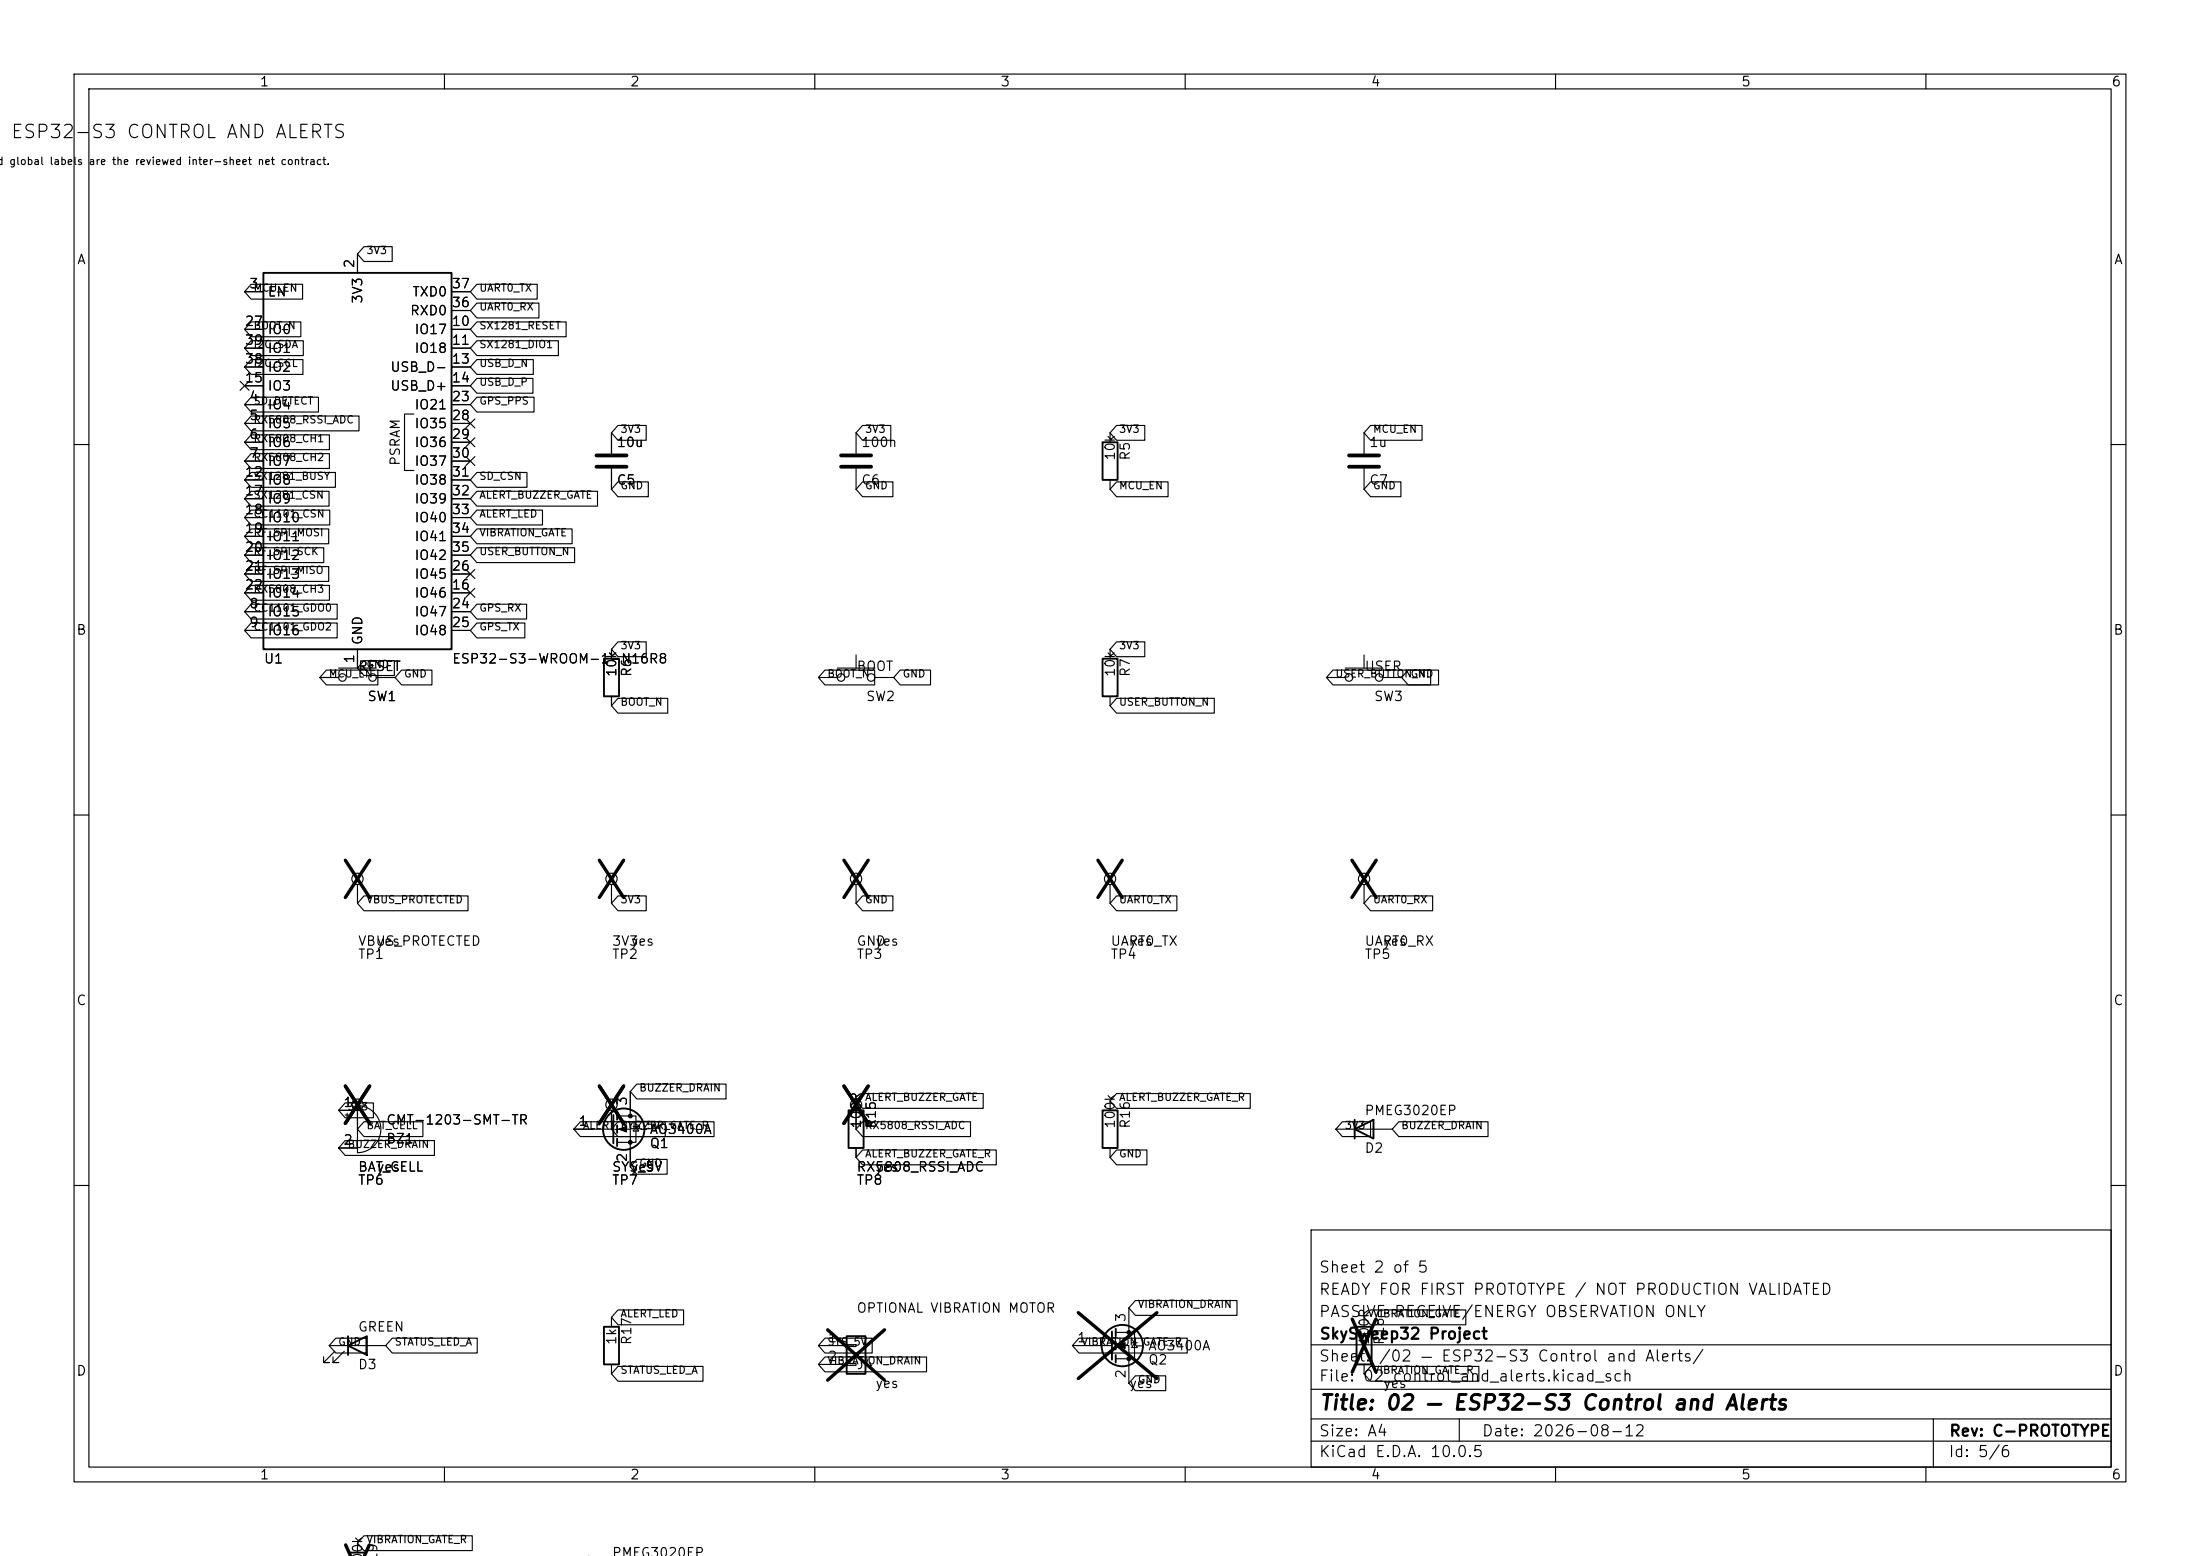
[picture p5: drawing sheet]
<svg xmlns="http://www.w3.org/2000/svg" width="297mm" height="210mm" viewBox="0 0 297 210" stroke-linecap="round" stroke-linejoin="round" font-family="sans-serif">
<g fill="none" stroke="#000" stroke-width=".15">
<path d="M10 10h277v190h-277zM12 12h273v186h-273zM60 10v2M110 10v2M160 10v2M210 10v2M260 10v2M33 39.4h2.6M33.9 38.4h7v2h-7l-.9-1zM48.3 34.3v2.5M49.1 33.3h3.8v2h-3.8l-.8-1zM61 39.4h2.5"/>
<path d="M64.4 38.4h8.1v2h-8.1l-.9-1zM32.4 51.5l1.2 1.2M33 54.6h2.6M33 57.2h2.6M33 59.7h2.6M33 44.5h2.6M33 47h2.6M33 49.5h2.6M33 52.1h2.6M33.6 51.5l-1.2 1.2M33.9 43.4h6.7v2.1h-6.7l-.9-1zM33.9 48.5h7v2h-7l-.9-1z"/>
<path d="M33.9 46h7v2h-7l-.9-1zM33.9 53.6h9.1v2h-9.1l-.9-1zM33.9 56.1h14.6v2.1h-14.6l-.9-1zM33.9 58.7h10.6v2h-10.6l-.9-1zM55.9 55.9h-1.3v7.6h1.3M61 54.6h2.5M61 57.2h2.5M61 59.7h2.5M61 44.5h2.5M61 47h2.5M61 49.5h2.5M61 52.1h2.5"/>
<path d="M61 41.9h2.5M62.9 56.5l1.2 1.3M62.9 59.1l1.2 1.2M64.1 56.5l-1.2 1.3M64.1 59.1l-1.2 1.2M64.4 43.4h12v2.1h-12l-.9-1zM64.4 46h11v2h-11l-.9-1zM64.4 48.5h7.6v2h-7.6l-.9-1zM64.4 51.1h7.5v2h-7.5l-.9-1zM64.4 53.6h7.7v2h-7.7l-.9-1zM64.4 40.9h8.4v2h-8.4l-.9-1zM82.5 58.4v2.8"/>
<path d="M83.4 57.4h3.8v2h-3.8l-.9-1zM115.6 58.4v2.8M116.4 57.4h3.9v2h-3.9l-.8-1zM149.9 58.4v1.3M150.7 57.4h3.8v2h-3.8l-.8-1zM184.1 58.4v2.8M185 57.4h7v2h-7l-.9-1zM10 60h2M33 62.2h2.6M33 64.8h2.6M33 67.3h2.6M33 69.9h2.6"/>
<path d="M33 72.4h2.6M33 74.9h2.6M33 77.5h2.6M33.9 63.8h11.4v2h-11.4l-.9-1zM33.9 66.3h10.5v2h-10.5l-.9-1zM33.9 68.8h10.6v2.1h-10.6l-.9-1zM33.9 71.4h10.5v2h-10.5l-.9-1zM33.9 73.9h9.8v2h-9.8l-.9-1zM33.9 61.2h10.6v2h-10.6l-.9-1zM33.9 76.5h10.5v2h-10.5l-.9-1zM33.9 79h10.6v2h-10.6l-.9-1zM61 62.2h2.5"/>
<path d="M61 64.8h2.5M61 67.3h2.5M61 69.9h2.5M61 72.4h2.5M61 74.9h2.5M61 77.5h2.5M62.9 61.6l1.2 1.2M62.9 79.4l1.2 1.2M62.9 76.9l1.2 1.2M64.1 61.6l-1.2 1.2M64.1 79.4l-1.2 1.2M64.1 76.9l-1.2 1.2"/>
<path d="M64.4 63.8h6.7v2h-6.7l-.9-1zM64.4 66.3h16.3v2h-16.3l-.9-1zM64.4 68.8h8.8v2.1h-8.8l-.9-1zM64.4 71.4h12.8v2h-12.8l-.9-1zM64.4 73.9h13.2v2h-13.2l-.9-1zM82.5 63.2v2.8M83.4 65h4.1v2h-4.1l-.9-1zM115.6 63.2v2.8M116.4 65h4.1v2h-4.1l-.8-1zM149.9 64.8v1.2M150.7 65h7v2h-7l-.8-1zM184.1 63.2v2.8"/>
<path d="M185 65h4.1v2h-4.1l-.9-1zM285 60h2M33 82.6h2.6M33 85.1h2.6M33 80h2.6M33.9 81.5h11.6v2.1h-11.6l-.9-1zM33.9 84.1h11.6v2h-11.6l-.9-1zM43.2 91.4h2.5M44.1 90.4h6.9v2h-6.9l-.9-1zM45.7 90.2h5.1M48.3 87.6v2.6M49.1 89.2h4.1v2h-4.1l-.8-1z"/>
<path d="M50.8 91.4h2.5M54.2 90.4h4.1v2h-4.1l-.9-1zM61 82.6h2.5M61 85.1h2.5M61 80h2.5M64.4 81.5h6.7v2.1h-6.7l-.9-1zM64.4 84.1h6.5v2h-6.5l-.9-1zM82.5 87.6v1.3M82.5 94v1.3M83.4 94.2h6.7v2.1h-6.7l-.9-1zM83.4 86.6h3.8v2h-3.8l-.9-1zM110.5 91.4h2.5"/>
<path d="M111.4 90.4h6.7v2h-6.7l-.9-1zM113 90.2h5.1M115.6 88.4v1.8M118.1 91.4h2.5M121.5 90.4h4.1v2h-4.1l-.9-1zM149.9 87.6v1.3M149.9 94v1.3M150.7 94.2h13.2v2.1h-13.2l-.8-1zM150.7 86.6h3.8v2h-3.8l-.8-1zM179.1 91.4h2.5M179.9 90.4h13.2v2h-13.2l-.8-1zM181.6 90.2h5.1"/>
<path d="M184.1 88.4v1.8M186.7 91.4h2.5M190.1 90.4h4.1v2h-4.1l-.9-1zM10 110h2M48.3 119.4v2.5M82.5 119.4v2.5M115.6 119.4v2.5M149.9 119.4v2.5M184.1 119.4v2.5M285 110h2M49.1 120.9h14.1v2h-14.1l-.8-1zM83.4 120.9h3.8v2h-3.8l-.9-1z"/>
<path d="M116.4 120.9h4.1v2h-4.1l-.8-1zM150.7 120.9h8.2v2h-8.2l-.8-1zM185 120.9h8.4v2h-8.4l-.9-1zM45.7 149.9h2.6M45.7 154.9h2.6M46.6 153.9h12v2h-12l-.9-1zM46.6 148.9h3.8v2h-3.8l-.9-1zM46.6 150.5h.5M46.9 150.2v.5M48.3 149.2a3.2 3.2 0 0 1 3.1 3.2 3.2 3.2 0 0 1-3.1 3.2zM49.1 151.4h8v2h-8l-.8-1zM77.5 152.4h5.3"/>
<path d="M78.3 151.4h18.1v2h-18.1l-.8-1zM82.5 149.9v2.5M83.3 150.6h2.6v3.6h-2.6M83.3 152.4h1.8v5.1M83.4 151.4h6.4v2h-6.4l-.9-1zM85.1 147.3v3.3M85.5 152h.7M85.9 152l.3 .7h-.7zM86 146.3h12v2h-12l-.9-1zM86 156.5h4.1v2h-4.1l-.9-1zM115.6 148.6v3.8M115.6 154.9v1.3"/>
<path d="M116.4 147.6h16.3v2h-16.3l-.8-1zM116.4 151.4h14.6v2h-14.6l-.8-1zM116.4 155.2h18.1v2h-18.1l-.8-1zM149.9 148.6v1.3M149.9 154.9v1.3M150.7 147.6h18.1v2h-18.1l-.8-1zM150.7 155.2h4.1v2h-4.1l-.8-1zM180.3 152.4h7.7M181.2 151.4h3.8v2h-3.8l-.9-1zM188.8 151.4h12.1v2h-12.1l-.8-1zM10 160h2M82.5 177.8v1.3"/>
<path d="M83.4 176.8h8.9v2h-8.9l-.9-1zM150.6 179.8h2.6v3.6h-2.6M152.4 176.5v3.3M153.3 175.5h13.7v2h-13.7l-.9-1zM177 166h108v32h-108zM184.1 177.8v1.3M185 176.8h12.9v2h-12.9l-.9-1zM285 160h2M44.4 181.6h7.7M45.2 182.4l-1.5 1.5h.7h-.7v-.8M45.3 180.6h4.1v2h-4.1l-.9-1zM46.5 182.4l-1.5 1.5h.7h-.7v-.8"/>
<path d="M52.9 180.6h11.5v2h-11.5l-.8-1zM60 198v2M82.5 184.2v1.2M83.4 184.4h11.5v2h-11.5l-.9-1zM110 198v2M110.5 181.6h3.8M110.5 184.2h3.8M111.4 183.1h13.7v2.1h-13.7l-.9-1zM111.4 180.6h6.3v2h-6.3l-.9-1zM114.3 181.5h1.3v.2h-1.3zM114.3 184h1.3v.3h-1.3zM144.8 181.6h5.3"/>
<path d="M145.7 180.6h14.6v2h-14.6l-.9-1zM150.6 181.6h1.8v5.1M152.8 181.2h.7M153.2 181.2l.3 .7h-.7zM153.3 185.7h4.1v2h-4.1l-.9-1zM160 198v2M177 194.5h108M177 191.5h108M177 187.5h108M177 181.5h108M184.1 184.2v1.2M185 184.4h14.6v2h-14.6l-.9-1z"/>
<path d="M197 191.5v3M210 198v2M260 198v2M261 191.5v6.5M48.3 208.3v1.3M49.1 207.3h14.7v2h-14.7l-.8-1z"/>
<circle cx="46.2" cy="91.4" r=".51"/>
<circle cx="50.3" cy="91.4" r=".51"/>
<circle cx="113.5" cy="91.4" r=".51"/>
<circle cx="117.6" cy="91.4" r=".51"/>
<circle cx="182.1" cy="91.4" r=".51"/>
<circle cx="186.2" cy="91.4" r=".51"/>
<circle cx="48.3" cy="118.6" r=".76"/>
<circle cx="82.5" cy="118.6" r=".76"/>
<circle cx="115.6" cy="118.6" r=".76"/>
<circle cx="149.9" cy="118.6" r=".76"/>
<circle cx="184.1" cy="118.6" r=".76"/>
<circle cx="48.3" cy="149.1" r=".76"/>
<circle cx="82.5" cy="149.1" r=".76"/>
<circle cx="115.6" cy="149.1" r=".76"/>
</g>
<g fill="none" stroke="#000" stroke-width=".25">
<path d="M35.6 36.8h25.4v50.8h-25.4zM148.8 59.7h2.1v5.1h-2.1zM81.5 88.9h2.1v5.1h-2.1zM148.8 88.9h2.1v5.1h-2.1zM82.8 150.5v3.8M83.3 150.1v1M83.3 151.9v1M83.3 153.7v1M114.6 149.9h2v5h-2zM148.8 149.9h2.1v5h-2.1zM182.9 152.4l2.5-1.3v2.6zM182.9 151.1v2.6"/>
<path d="M81.5 179.1h2.1v5.1h-2.1zM150.1 179.7v3.8M150.6 179.3v1M183.1 179.1h2.1v5.1h-2.1zM47 181.6l2.5-1.3v2.6zM47 180.3v2.6M114.3 180.3h2.5v5.1h-2.5zM150.6 181.1v1M150.6 182.9v1M47.2 210.1v-.5h2.1v.5"/>
<circle cx="84.2" cy="152.4" r="2.79"/>
<circle cx="151.5" cy="181.6" r="2.79"/>
</g>
<g fill="#000" stroke="#000" stroke-width=".15">
<path d="M83.6 152.4l1-.4v.8zM150.9 181.6l1-.4v.8z"/>
<circle cx="85.1" cy="154.2" r=".25"/>
<circle cx="85.1" cy="150.6" r=".25"/>
<circle cx="152.4" cy="179.8" r=".25"/>
<circle cx="152.4" cy="183.4" r=".25"/>
</g>
<g fill="none" stroke="#000" stroke-width=".46">
<path d="M46.6 116.1l3.3 5M49.9 116.1l-3.3 5M80.9 116.1l3.3 5M84.2 116.1l-3.3 5M113.9 116.1l3.3 5M117.2 116.1l-3.3 5M148.2 116.1l3.3 5M151.5 116.1l-3.3 5M182.5 116.1l3.3 5M185.8 116.1l-3.3 5M46.6 146.6l3.3 5M49.9 146.6l-3.3 5"/>
<path d="M80.9 146.6l3.3 5M84.2 146.6l-3.3 5M113.9 146.6l3.3 5M117.2 146.6l-3.3 5M111.7 179.5l7.7 6.8M119.4 179.5l-7.7 6.8M145.6 177.2l10.6 8.9M156.2 177.2l-10.6 8.9M182.5 178l3.3 7.2M185.8 178l-3.3 7.2M46.7 208.5l.7 1.6M49.9 208.5l-.7 1.6"/>
</g>
<path d="M80.5 61.5h4.1M80.5 63h4.1M113.5 61.5h4.1M113.5 63h4.1M182.1 61.5h4.1M182.1 63h4.1" fill="none" stroke="#000" stroke-width=".51"/>
<text font-size="2" x="178" y="190.8">Title: 02 — ESP32-S3 Control and Alerts</text>
<text font-size="1.8" x="1.3" y="19.1">ESP32-S3 CONTROL AND ALERTS</text>
<g font-size="1.5">
<text x="178" y="172.1">Sheet 2 of 5</text>
<text x="178" y="178.1">PASSIVE RECEIVE/ENERGY OBSERVATION ONLY</text>
<text x="178" y="175.1">READY FOR FIRST PROTOTYPE / NOT PRODUCTION VALIDATED</text>
<text x="178" y="184.1">Sheet:</text>
<text x="178" y="181.1">SkySweep32 Project</text>
<text x="186" y="184.1">/02 — ESP32-S3 Control and Alerts/</text>
<text x="178" y="186.8">File: 02_control_and_alerts.kicad_sch</text>
<text x="178" y="197">KiCad E.D.A. 10.0.5</text>
<text x="178" y="194.2">Size: A4</text>
<text x="200" y="194.2">Date: 2026-08-12</text>
<text x="263" y="197">Id: 5/6</text>
<text x="263" y="194.2">Rev: C-PROTOTYPE</text>
</g>
<g font-size="1.3">
<text x="35" y="12">1</text>
<text x="85" y="12">2</text>
<text x="135" y="12">3</text>
<text x="185" y="12">4</text>
<text x="235" y="12">5</text>
<text x="285" y="12">6</text>
<text x="10.3" y="36">A</text>
<text x="285.3" y="36">A</text>
<text x="33.6" y="39.2">3</text>
<text x="36" y="40.3">EN</text>
<text x="48.1" y="36.3" transform="rotate(-90 48.1 36.3)">2</text>
<text x="49.2" y="41.1" transform="rotate(-90 49.2 41.1)">3V3</text>
<text x="55.6" y="40.3">TXD0</text>
<text x="60.9" y="41.8">36</text>
<text x="60.9" y="39.2">37</text>
<text x="33" y="44.3">27</text>
<text x="33" y="46.9">39</text>
<text x="36" y="45.4">IO0</text>
<text x="36" y="48">IO1</text>
<text x="55.3" y="42.9">RXD0</text>
<text x="55.9" y="45.4">IO17</text>
<text x="55.9" y="48">IO18</text>
<text x="60.9" y="44.3">10</text>
<text x="60.9" y="46.9">11</text>
<text x="33" y="51.9">15</text>
<text x="33" y="49.4">38</text>
<text x="36" y="53">IO3</text>
<text x="36" y="50.5">IO2</text>
<text x="52.6" y="50.5">USB_D-</text>
<text x="52.6" y="53">USB_D+</text>
<text x="60.9" y="49.4">13</text>
<text x="60.9" y="51.9">14</text>
<text x="33.6" y="54.5">4</text>
<text x="33.6" y="57">5</text>
<text x="33.6" y="59.6">6</text>
<text x="36" y="55.6">IO4</text>
<text x="36" y="58.1">IO5</text>
<text x="55.9" y="55.6">IO21</text>
<text x="55.9" y="58.1">IO35</text>
<text x="60.9" y="54.5">23</text>
<text x="60.9" y="57">28</text>
<text x="60.9" y="59.6">29</text>
<text x="33" y="64.6">12</text>
<text x="33.6" y="62.1">7</text>
<text x="36" y="60.7">IO6</text>
<text x="36" y="63.2">IO7</text>
<text x="36" y="65.7">IO8</text>
<text x="54.3" y="63" transform="rotate(-90 54.3 63)">PSRAM</text>
<text x="55.9" y="60.7">IO36</text>
<text x="55.9" y="63.2">IO37</text>
<text x="55.9" y="65.7">IO38</text>
<text x="60.9" y="62.1">30</text>
<text x="60.9" y="64.6">31</text>
<text x="83.2" y="65.7">C5</text>
<text x="83.2" y="60.7">10u</text>
<text x="116.2" y="65.7">C6</text>
<text x="116.2" y="60.7">100n</text>
<text x="150.8" y="62.2" transform="rotate(-90 150.8 62.2)">10k</text>
<text x="152.9" y="62.2" transform="rotate(-90 152.9 62.2)">R5</text>
<text x="184.8" y="65.7">C7</text>
<text x="184.8" y="60.7">1u</text>
<text x="33" y="67.2">17</text>
<text x="33" y="69.7">18</text>
<text x="36" y="68.3">IO9</text>
<text x="36" y="70.8">IO10</text>
<text x="55.9" y="68.3">IO39</text>
<text x="55.9" y="70.8">IO40</text>
<text x="60.9" y="67.2">32</text>
<text x="60.9" y="69.7">33</text>
<text x="33" y="72.3">19</text>
<text x="33" y="74.8">20</text>
<text x="33" y="77.3">21</text>
<text x="36" y="73.4">IO11</text>
<text x="36" y="75.9">IO12</text>
<text x="55.9" y="73.4">IO41</text>
<text x="55.9" y="75.9">IO42</text>
<text x="60.9" y="77.3">26</text>
<text x="60.9" y="72.3">34</text>
<text x="60.9" y="74.8">35</text>
<text x="33" y="79.9">22</text>
<text x="33.6" y="82.4">8</text>
<text x="36" y="83.5">IO15</text>
<text x="36" y="78.4">IO13</text>
<text x="36" y="81">IO14</text>
<text x="55.9" y="81">IO46</text>
<text x="55.9" y="83.5">IO47</text>
<text x="55.9" y="78.4">IO45</text>
<text x="60.9" y="79.9">16</text>
<text x="60.9" y="82.4">24</text>
<text x="10.2" y="86">B</text>
<text x="33.6" y="85">9</text>
<text x="35.5" y="89.9">U1</text>
<text x="36" y="86.1">IO16</text>
<text x="48.1" y="89.6" transform="rotate(-90 48.1 89.6)">1</text>
<text x="49.2" y="87.1" transform="rotate(-90 49.2 87.1)">GND</text>
<text x="55.9" y="86.1">IO48</text>
<text x="60.9" y="85">25</text>
<text x="60.9" y="89.9">ESP32-S3-WROOM-1-N16R8</text>
<text x="285.2" y="86">B</text>
<text x="48.2" y="90.9">RESET</text>
<text x="49.5" y="94.9">SW1</text>
<text x="83.5" y="91.5" transform="rotate(-90 83.5 91.5)">10k</text>
<text x="85.5" y="91.5" transform="rotate(-90 85.5 91.5)">R6</text>
<text x="115.6" y="90.9">BOOT</text>
<text x="116.8" y="94.9">SW2</text>
<text x="150.8" y="91.5" transform="rotate(-90 150.8 91.5)">10k</text>
<text x="152.9" y="91.5" transform="rotate(-90 152.9 91.5)">R7</text>
<text x="184.1" y="90.9">USER</text>
<text x="185.4" y="94.9">SW3</text>
<text x="48.2" y="129.7">TP1</text>
<text x="48.2" y="128">VBUS_PROTECTED</text>
<text x="50.8" y="128">yes</text>
<text x="82.5" y="129.7">TP2</text>
<text x="82.5" y="128">3V3</text>
<text x="85.1" y="128">yes</text>
<text x="115.6" y="129.7">TP3</text>
<text x="115.6" y="128">GND</text>
<text x="118.1" y="128">yes</text>
<text x="149.8" y="129.7">TP4</text>
<text x="149.8" y="128">UART0_TX</text>
<text x="152.4" y="128">yes</text>
<text x="184.1" y="129.7">TP5</text>
<text x="184.1" y="128">UART0_RX</text>
<text x="186.7" y="128">yes</text>
<text x="10.2" y="136">C</text>
<text x="285.2" y="136">C</text>
<text x="46.3" y="149.7">1</text>
<text x="85" y="149.3" transform="rotate(-90 85 149.3)">3</text>
<text x="46.3" y="154.8">2</text>
<text x="52.1" y="154.6">BZ1</text>
<text x="52.1" y="152.1">CMT-1203-SMT-TR</text>
<text x="78" y="152.3">1</text>
<text x="87.6" y="155.3">Q1</text>
<text x="87.6" y="153.4">AO3400A</text>
<text x="116.5" y="152.4" transform="rotate(-90 116.5 152.4)">100R</text>
<text x="118.6" y="152.4" transform="rotate(-90 118.6 152.4)">R15</text>
<text x="150.8" y="152.4" transform="rotate(-90 150.8 152.4)">100k</text>
<text x="152.9" y="152.4" transform="rotate(-90 152.9 152.4)">R16</text>
<text x="184.1" y="155.9">D2</text>
<text x="184.1" y="150.8">PMEG3020EP</text>
<text x="48.2" y="160.2">TP6</text>
<text x="48.2" y="158.4">BAT_CELL</text>
<text x="50.8" y="158.4">yes</text>
<text x="82.5" y="160.2">TP7</text>
<text x="82.5" y="158.4">SYS_5V</text>
<text x="85" y="156.9" transform="rotate(-90 85 156.9)">2</text>
<text x="85.1" y="158.4">yes</text>
<text x="115.6" y="160.2">TP8</text>
<text x="115.6" y="158.4">RX5808_RSSI_ADC</text>
<text x="118.1" y="158.4">yes</text>
<text x="115.6" y="177.5">OPTIONAL VIBRATION MOTOR</text>
<text x="152.3" y="178.5" transform="rotate(-90 152.3 178.5)">3</text>
<text x="10.2" y="186">D</text>
<text x="48.2" y="185.1">D3</text>
<text x="48.2" y="180">GREEN</text>
<text x="83.5" y="181.6" transform="rotate(-90 83.5 181.6)">1k</text>
<text x="85.5" y="181.6" transform="rotate(-90 85.5 181.6)">R17</text>
<text x="111.7" y="181.5">1</text>
<text x="111.7" y="184">2</text>
<text x="115.6" y="185.1">J4</text>
<text x="145.3" y="181.5">1</text>
<text x="154.9" y="184.5">Q2</text>
<text x="154.9" y="182.6">AO3400A</text>
<text x="185.1" y="181.6" transform="rotate(-90 185.1 181.6)">100R</text>
<text x="187.1" y="181.6" transform="rotate(-90 187.1 181.6)">R18</text>
<text x="285.2" y="186">D</text>
<text x="118.1" y="187.7">yes</text>
<text x="152.3" y="186.2" transform="rotate(-90 152.3 186.2)">2</text>
<text x="152.4" y="187.7">yes</text>
<text x="186.7" y="187.7">yes</text>
<text x="35" y="200">1</text>
<text x="85" y="200">2</text>
<text x="135" y="200">3</text>
<text x="185" y="200">4</text>
<text x="235" y="200">5</text>
<text x="285" y="200">6</text>
<text x="49.2" y="210.9" transform="rotate(-90 49.2 210.9)">00k</text>
<text x="51.3" y="210.8" transform="rotate(-90 51.3 210.8)">19</text>
<text x="82.5" y="210.5">PMEG3020EP</text>
</g>
<g font-size="1">
<text x="-.5" y="22.5">d global labels are the reviewed inter-sheet net contract.</text>
<text x="49.4" y="34.5">3V3</text>
<text x="34.1" y="39.6">MCU_EN</text>
<text x="64.6" y="39.6">UART0_TX</text>
<text x="34.1" y="44.7">BOOT_N</text>
<text x="34.1" y="47.2">I2C_SDA</text>
<text x="64.6" y="44.7">SX1281_RESET</text>
<text x="64.6" y="47.2">SX1281_DIO1</text>
<text x="64.6" y="42.2">UART0_RX</text>
<text x="34.1" y="49.8">I2C_SCL</text>
<text x="64.6" y="49.8">USB_D_N</text>
<text x="64.6" y="52.3">USB_D_P</text>
<text x="34.1" y="54.9">SD_DETECT</text>
<text x="34.1" y="57.4">RX5808_RSSI_ADC</text>
<text x="34.1" y="59.9">RX5808_CH1</text>
<text x="64.6" y="54.9">GPS_PPS</text>
<text x="83.7" y="58.7">3V3</text>
<text x="116.7" y="58.7">3V3</text>
<text x="151" y="58.7">3V3</text>
<text x="185.3" y="58.7">MCU_EN</text>
<text x="34.1" y="65">SX1281_BUSY</text>
<text x="34.1" y="62.5">RX5808_CH2</text>
<text x="64.6" y="65">SD_CSN</text>
<text x="34.1" y="67.6">SX1281_CSN</text>
<text x="34.1" y="70.1">CC1101_CSN</text>
<text x="64.6" y="67.6">ALERT_BUZZER_GATE</text>
<text x="64.6" y="70.1">ALERT_LED</text>
<text x="83.7" y="66.3">GND</text>
<text x="116.7" y="66.3">GND</text>
<text x="151" y="66.3">MCU_EN</text>
<text x="185.3" y="66.3">GND</text>
<text x="34.1" y="72.6">RF_SPI_MOSI</text>
<text x="34.1" y="75.2">RF_SPI_SCK</text>
<text x="34.1" y="77.7">RF_SPI_MISO</text>
<text x="64.6" y="72.6">VIBRATION_GATE</text>
<text x="64.6" y="75.2">USER_BUTTON_N</text>
<text x="34.1" y="82.8">CC1101_GDO0</text>
<text x="34.1" y="80.3">RX5808_CH3</text>
<text x="64.6" y="82.8">GPS_RX</text>
<text x="34.1" y="85.3">CC1101_GDO2</text>
<text x="64.6" y="85.3">GPS_TX</text>
<text x="83.7" y="87.9">3V3</text>
<text x="151" y="87.9">3V3</text>
<text x="44.3" y="91.7">MCU_EN</text>
<text x="49.4" y="90.4">GND</text>
<text x="54.5" y="91.7">GND</text>
<text x="83.7" y="95.5">BOOT_N</text>
<text x="111.6" y="91.7">BOOT_N</text>
<text x="121.8" y="91.7">GND</text>
<text x="151" y="95.5">USER_BUTTON_N</text>
<text x="180.2" y="91.7">USER_BUTTON_ND</text>
<text x="190.4" y="91.7">G</text>
<text x="49.4" y="122.2">VBUS_PROTECTED</text>
<text x="83.7" y="122.2">3V3</text>
<text x="116.7" y="122.2">GND</text>
<text x="151" y="122.2">UART0_TX</text>
<text x="185.3" y="122.2">UART0_RX</text>
<text x="86.2" y="147.6">BUZZER_DRAIN</text>
<text x="116.7" y="148.8">ALERT_BUZZER_GATE</text>
<text x="151" y="148.8">ALERT_BUZZER_GATE_R</text>
<text x="46.8" y="155.2">BUZZER_DRAIN</text>
<text x="46.8" y="150.1">3V3</text>
<text x="49.4" y="152.6">BAT_CELL</text>
<text x="78.6" y="152.6">ALERT_BUZZER_GATE_R</text>
<text x="83.7" y="152.6">SYS_5V</text>
<text x="116.7" y="152.6">RX5808_RSSI_ADC</text>
<text x="181.5" y="152.6">3V3</text>
<text x="189.1" y="152.6">BUZZER_DRAIN</text>
<text x="86.2" y="157.7">GND</text>
<text x="116.7" y="156.5">ALERT_BUZZER_GATE_R</text>
<text x="151" y="156.5">GND</text>
<text x="83.7" y="178">ALERT_LED</text>
<text x="153.5" y="176.8">VIBRATION_DRAIN</text>
<text x="185.3" y="178">VIBRATION_GATE</text>
<text x="45.6" y="181.9">GND</text>
<text x="53.2" y="181.9">STATUS_LED_A</text>
<text x="83.7" y="185.7">STATUS_LED_A</text>
<text x="111.6" y="184.4">VIBRATION_DRAIN</text>
<text x="111.6" y="181.9">SYS_5V</text>
<text x="145.9" y="181.9">VIBRATION_GATE_R</text>
<text x="185.3" y="185.7">VIBRATION_GATE_R</text>
<text x="153.5" y="186.9">GND</text>
<text x="49.4" y="208.5">VIBRATION_GATE_R</text>
</g>
</svg>
